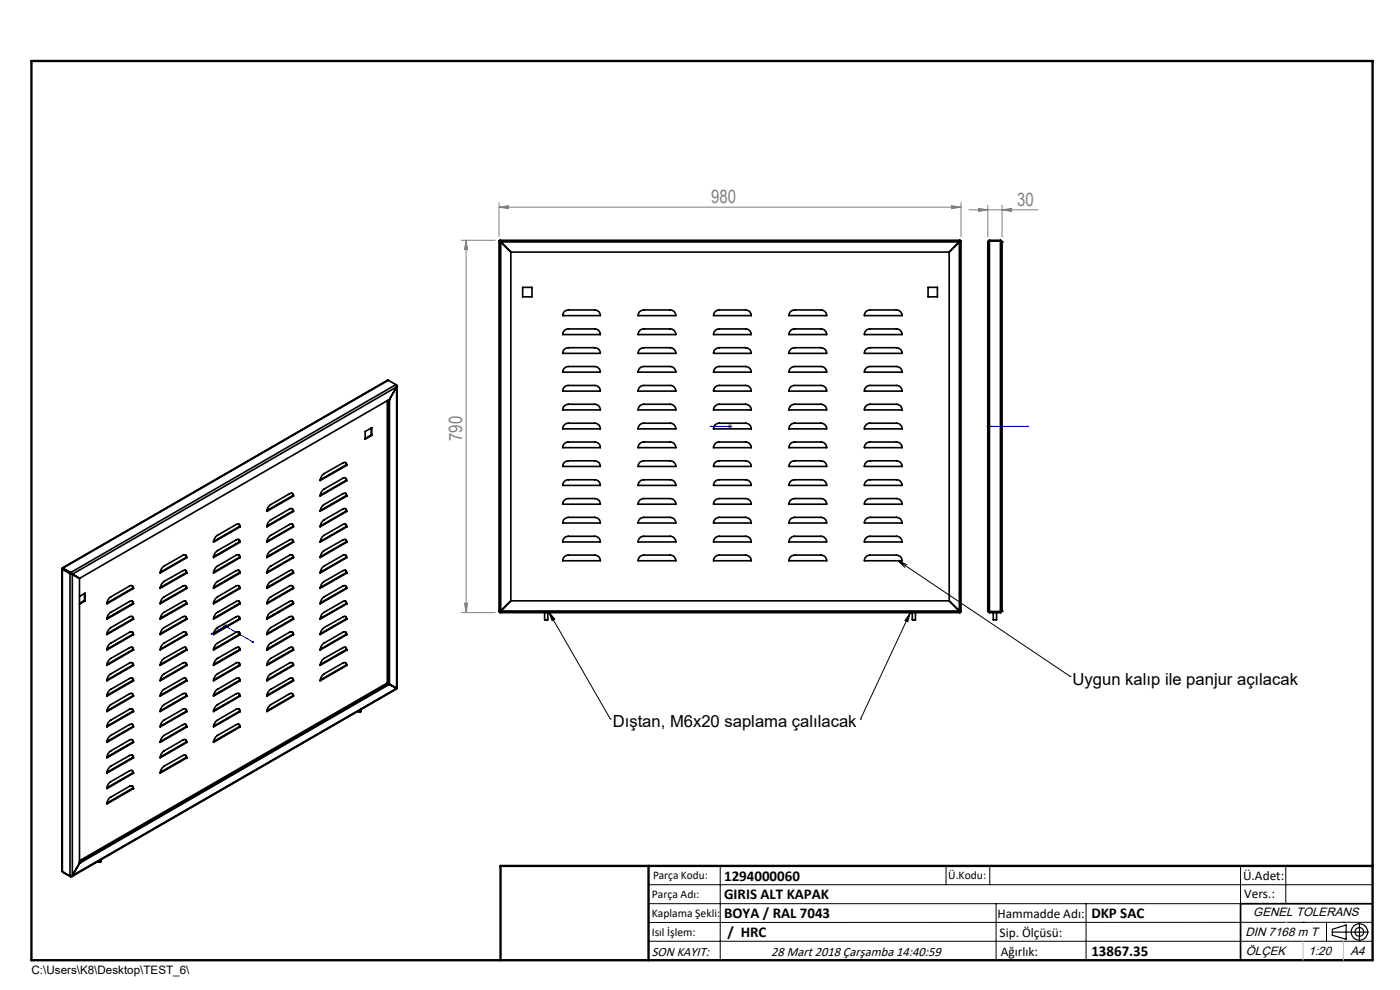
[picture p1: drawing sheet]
<svg xmlns="http://www.w3.org/2000/svg" width="297mm" height="210mm" viewBox="0 0 297 210" stroke-linecap="round" stroke-linejoin="round" font-family="sans-serif">
<g fill="none" stroke="#000" stroke-width=".21">
<path d="M190.5 118.9l36.5 24.6M190.5 118.9l1.9 .9M190.5 118.9l1.5 1.5M116.4 129.7l13.1 22.8M116.4 129.7l1.3 1.6-.6 .3zM193.1 130l-10.5 22.5M193.1 130l-.5 1.9-.6-.3zM129.5 152.5h.1M182.6 152.5h.1M227 143.5h.1M137.6 187.7h153.6M137.6 191.7h153.6"/>
<path d="M137.6 199.7h153.6M152.8 183.7v20M200.7 183.7v4M210 183.7v4M211.3 191.7v12M230.4 191.7v12M263.2 183.7v20M272.8 183.7v8M276.4 195.6h.1M281.4 195.6v4.1M285 195.6h.1M291.2 195.6l-153.6 .1"/>
</g>
<g fill="none" stroke="#000" stroke-width=".25">
<path d="M282.6 197.7h7.8M282.6 197.1l3-.9v3l-3-.8zM288.4 195.8v3.8M106.2 203.7h185"/>
<circle cx="288.4" cy="197.7" r="1.74"/>
<circle cx="288.4" cy="197.7" r=".93"/>
</g>
<path d="M150.6 90.4h.5h-.5M150.6 90.4h4.3M154.8 90.4h.2zM154.9 90.4h.1M209.7 90.4h.2zM209.8 90.4h.1M209.8 90.4h8.4M218.2 90.4h-.4h.4M44.8 134.5l3-1.7 6 3.4M44.8 134.5l.2-.2 .2 .1zM53.4 136.1l.2-.1 .2 .2z" fill="none" stroke="#00f" stroke-width=".21"/>
<g fill="none" stroke="#808080" stroke-width=".21">
<path d="M97.9 51h7.2M98.9 51l.3 1.9h-.7zM98.9 51v79M105.9 43.9l2-.3v.7zM105.9 43v7.2M105.9 43.9h98M201.9 43.6l2 .3-2 .4zM203.9 43v7.2M205.6 44.5h14.6M207.6 44.2l1.9 .3-1.9 .4zM209.5 43.5v6.8M212.6 44.5l2-.3v.7z"/>
<path d="M212.6 43.5v6.8M154.4 90.4h1M154.5 90.1l.7 .7M154.9 89.9v1.1M155.2 90.1l-.7 .7M209.3 90.4h1M209.4 90.1l.7 .7M209.8 89.9v1.1M210.1 90.1l-.7 .7M47.3 132.8h1M47.4 132.4l.7 .7M47.8 132.3v1"/>
<path d="M48.1 132.4l-.7 .7M97.9 130h7.2M98.5 127.9h.7l-.3 2.1z"/>
</g>
<path d="M291.2 191.7h-28v12" fill="none" stroke="#000" stroke-width=".35"/>
<path d="M6.7 12.9h284.5v190.8h-284.5zM137.6 183.7v20M291.2 183.7h-185v20" fill="none" stroke="#000" stroke-width=".5"/>
<path d="M276.4 199.7v4M285 199.7v4" fill="none" stroke="#c0c0c0" stroke-width=".21"/>
<path d="M272.8 195.6h.1" fill="none" stroke="#c0c0c0" stroke-width=".25"/>
<path d="M193.1 130l-.5 1.9-.6-.3zM116.4 129.7l1.3 1.6-.6 .3z" fill="#000"/>
<g fill="#00f">
<path d="M150.6 90.4h.5zM154.8 90.4h.2z"/>
<path d="M209.7 90.4h.2zM217.8 90.4h.4z"/>
<path d="M44.8 134.5l.2-.2 .2 .1zM53.4 136.1l.2-.1 .2 .2z"/>
</g>
<g fill="#808080">
<path d="M207.6 44.2l1.9 .3-1.9 .4zM212.6 44.5l2-.3v.7z"/>
<path d="M105.9 43.9l2-.3v.7zM201.9 43.6l2 .3-2 .4z"/>
<path d="M98.9 51l.3 1.9h-.7zM98.5 127.9h.7l-.3 2.1z"/>
</g>
<g fill="none" stroke="#000" stroke-width=".35">
<path d="M105.9 51.1l.3 .2M105.9 51.1h.2M105.9 51.1v78.6M106.1 51.1l.1 .2M106.1 51l.1 .3M106.1 51v.1M106.1 51h97.6M106.2 51.3v78.3M106.2 51.3l2.2 2.2M106.2 51.3h97.3M108.4 53.5v74M108.4 53.5h93"/>
<path d="M201.4 53.5v74M203.5 51.3l-2.1 2.2M203.5 51.3v78.3M203.7 51.1l-.2 .2M203.7 51l-.2 .3M203.7 51v.1M203.7 51.1h.2M203.9 51.1l-.4 .2M203.9 51.1v78.6M209.5 51.3v78.3M209.9 51.1l-.4 .2M209.9 51.1l-.1 .1"/>
<path d="M209.9 51l-.4 .3M209.9 51.1h2.3M209.9 51h2.3M209.9 51v79M212.2 51.1l.4 .2M212.2 51l.4 .3M212.2 51.1l.1 .1M212.2 51v79M212.6 51.3h.1M212.6 51.3v78.3M110.9 61h2v2h-2zM119.8 78l.8-.3h5.6a1.19 1.19 0 0 1 1.2 1.2h-8l.1-.6z"/>
<path d="M119.8 74l.8-.2h5.6a1.19 1.19 0 0 1 1.2 1.2h-8l.1-.6zM119.8 70.1l.6-.3h5.8a1.19 1.19 0 0 1 1.2 1.2h-8l.1-.6zM119.8 66l.8-.3h5.6a1.19 1.19 0 0 1 1.2 1.2h-8l.1-.6zM135.6 74.2l1-.4h5.6a1.19 1.19 0 0 1 1.2 1.2h-8zM135.6 70.2l.7-.4h5.9a1.19 1.19 0 0 1 1.2 1.2h-8zM135.6 66.2l1-.5h5.6a1.19 1.19 0 0 1 1.2 1.2h-8zM135.8 78l.8-.3h5.6a1.19 1.19 0 0 1 1.2 1.2h-8zM151.7 74.2l.5-.4h.4h5.6a1.25 1.25 0 0 1 1.2 1.2h-8zM151.7 66.2l.5-.4 .4-.1h5.6a1.25 1.25 0 0 1 1.2 1.2h-8zM151.8 78l.8-.3h5.6a1.25 1.25 0 0 1 1.2 1.2h-8l.1-.6zM151.8 70.1l.6-.3h5.8a1.25 1.25 0 0 1 1.2 1.2h-8l.1-.6zM167.6 74.2l1-.4h5.6a1.19 1.19 0 0 1 1.2 1.2h-8z"/>
<path d="M167.6 66.2l1-.5h5.6a1.19 1.19 0 0 1 1.2 1.2h-8zM167.8 78l.8-.3h5.6a1.19 1.19 0 0 1 1.2 1.2h-8zM167.8 70.1l.5-.3h5.9a1.19 1.19 0 0 1 1.2 1.2h-8v-.5zM183.7 74.2l.4-.4h.5h5.6a1.19 1.19 0 0 1 1.2 1.2h-8zM183.7 66.2l.4-.4 .5-.1h5.6a1.19 1.19 0 0 1 1.2 1.2h-8zM183.8 78l.8-.3h5.6a1.19 1.19 0 0 1 1.2 1.2h-8l.1-.6zM183.8 70.1l.6-.3h5.8a1.19 1.19 0 0 1 1.2 1.2h-8l.1-.6zM196.9 61h2v2h-2zM73.3 98.1l.1 .5M73.4 98.6l-5.5 3.2M73.4 98.6l.2 .1M77.5 91.5l1.4-.8v1.6l-1.4 .9z"/>
<path d="M78.7 92.3h.2M78.7 92.3l-1.2 .7M78.7 90.8v1.5M82.2 85v59.9M82.4 80.7l-69.2 39.8M82.4 80.7l-69 39.8M82.4 80.7l1.6 .9M82.4 84.9v60.1M82.5 84.8v60.3M82.6 84.7h.1M82.6 84.7l-65.7 38M82.6 84.7v60.5"/>
<path d="M84 81.6l.1 .5M84 81.6l-69 39.9M84 81.6l.1 .1M84.1 82.1h.1M84.1 81.7v.4M84.1 82.1l-68.8 39.7M84.1 82.1l-1.5 2.6M84.1 82.1v63.9M84.1 81.7h.1M84.2 81.9l-.1 64.1M119.8 98l.8-.3h5.6a1.19 1.19 0 0 1 1.2 1.2h-8l.1-.6zM119.8 94l.6-.2h5.8a1.19 1.19 0 0 1 1.2 1.2h-8l.1-.6z"/>
<path d="M119.8 90.1l.6-.3h5.8a1.19 1.19 0 0 1 1.2 1.2h-8l.1-.6zM119.8 86l.8-.2h5.6a1.19 1.19 0 0 1 1.2 1.2h-8l.1-.6zM119.8 82l.6-.2h5.8a1.19 1.19 0 0 1 1.2 1.2h-8l.1-.6zM135.6 98.2l1-.5h5.6a1.19 1.19 0 0 1 1.2 1.2h-8zM135.6 94.2l.7-.4h5.9a1.19 1.19 0 0 1 1.2 1.2h-8zM135.6 90.2l.7-.4h5.9a1.19 1.19 0 0 1 1.2 1.2h-8zM135.6 86.2l1-.4h5.6a1.19 1.19 0 0 1 1.2 1.2h-8zM135.6 82.2l.7-.4h5.9a1.19 1.19 0 0 1 1.2 1.2h-8zM151.8 98l.8-.3h5.6a1.25 1.25 0 0 1 1.2 1.2h-8l.1-.6zM151.8 94l.6-.2h5.8a1.25 1.25 0 0 1 1.2 1.2h-8l.1-.6zM151.8 90.1l.6-.3h5.8a1.25 1.25 0 0 1 1.2 1.2h-8l.1-.6zM151.8 86l.8-.2h5.6a1.25 1.25 0 0 1 1.2 1.2h-8l.1-.6z"/>
<path d="M151.8 82l.6-.2h5.8a1.25 1.25 0 0 1 1.2 1.2h-8l.1-.6zM167.6 98.2l1-.5h5.6a1.19 1.19 0 0 1 1.2 1.2h-8zM167.6 94.2l.7-.4h5.9a1.19 1.19 0 0 1 1.2 1.2h-8zM167.6 90.2l.7-.4h5.9a1.19 1.19 0 0 1 1.2 1.2h-8zM167.6 86.2l1-.4h5.6a1.19 1.19 0 0 1 1.2 1.2h-8zM167.8 82l.5-.2h5.9a1.19 1.19 0 0 1 1.2 1.2h-8v-.5zM183.8 98l.8-.3h5.6a1.19 1.19 0 0 1 1.2 1.2h-8l.1-.6zM183.8 94l.6-.2h5.8a1.19 1.19 0 0 1 1.2 1.2h-8l.1-.6zM183.8 90.1l.6-.3h5.8a1.19 1.19 0 0 1 1.2 1.2h-8l.1-.6zM183.8 86l.8-.2h5.6a1.19 1.19 0 0 1 1.2 1.2h-8l.1-.6zM183.8 82l.6-.2h5.8a1.19 1.19 0 0 1 1.2 1.2h-8l.1-.6zM39.3 117.7l.2 .5"/>
<path d="M39.5 118.2l-5.5 3.2M39.5 118.2l.2 .1M45.7 113.9l4.4-2.6a.52 .52 0 0 1 .6-.1 .52 .52 0 0 1 .2 .6l-5.6 3.2zM46 116.9l4.1-2.4a.5 .5 0 0 1 .6-.1 .5 .5 0 0 1 .2 .6l-5.6 3.3 .1-.6zM50.6 111.2l.2 .5M50.6 114.4l.2 .5M50.6 117.7l.2 .5M50.8 118.2l-5.5 3.2M50.8 111.7l.1 .1M50.8 111.7l-5.5 3.2M50.8 114.9l.1 .1M50.8 114.9l-5.5 3.2"/>
<path d="M50.8 118.2l.1 .1M57.2 113.8l4.2-2.5a.53 .53 0 0 1 .6-.1 .53 .53 0 0 1 .3 .6l-5.7 3.2 .2-.7zM57.3 116.9l4.1-2.4a.51 .51 0 0 1 .6 0 .51 .51 0 0 1 .3 .5l-5.7 3.3a1.85 1.85 0 0 1 .7-1.4zM57.3 110.4l4.1-2.4a.53 .53 0 0 1 .6-.1 .53 .53 0 0 1 .3 .6l-5.7 3.3a1.85 1.85 0 0 1 .7-1.4zM57.3 107.1l4.1-2.4a.51 .51 0 0 1 .6 0 .51 .51 0 0 1 .3 .5l-5.7 3.3a1.85 1.85 0 0 1 .7-1.4zM61.9 104.6l.2 .5M61.9 107.9l.2 .5M61.9 111.2l.2 .5M61.9 114.4l.2 .5M61.9 117.7l.2 .5M62.1 111.7l-5.5 3.2M62.1 108.4l-5.5 3.2"/>
<path d="M62.1 114.9l-5.5 3.2M62.1 105.1l.2 .1M62.1 105.1l-5.5 3.2M62.1 108.4l.2 .1M62.1 111.7l.2 .1M62.1 114.9l.2 .1M62.1 118.2l.2 .1M62.1 118.2l-5.5 3.2M68.5 117l4.2-2.5a.51 .51 0 0 1 .6 0 .51 .51 0 0 1 .3 .5l-5.7 3.3 .2-.8zM68.5 113.8l4.2-2.5a.53 .53 0 0 1 .6-.1 .53 .53 0 0 1 .3 .6l-5.7 3.2 .2-.7zM68.5 110.5l4.2-2.5a.53 .53 0 0 1 .6-.1 .53 .53 0 0 1 .3 .6l-5.7 3.3 .2-.8zM68.5 107.2l4.2-2.5a.51 .51 0 0 1 .7 0 .51 .51 0 0 1 .2 .5l-5.7 3.3 .2-.8z"/>
<path d="M68.5 104l4.2-2.5a.53 .53 0 0 1 .6-.1 .53 .53 0 0 1 .3 .5l-5.7 3.3 .2-.7zM68.5 100.7l4.2-2.5a.51 .51 0 0 1 .7-.1 .51 .51 0 0 1 .2 .6l-5.7 3.2 .2-.7zM73.3 101.4l.1 .5M73.3 104.6l.1 .5M73.3 107.9l.1 .5M73.3 111.2l.1 .5M73.3 114.4l.1 .5M73.3 117.7l.1 .5M73.4 101.9l-5.5 3.1M73.4 118.2l-5.5 3.2M73.4 111.7l-5.5 3.2M73.4 114.9l-5.5 3.2"/>
<path d="M73.4 101.9h.2M73.4 105.1l.2 .1M73.4 105.1l-5.5 3.2M73.4 108.4l.2 .1M73.4 108.4l-5.5 3.2M73.4 111.7l.2 .1M73.4 114.9l.2 .1M73.4 118.2l.2 .1M119.8 118l.8-.3h5.6a1.19 1.19 0 0 1 1.2 1.2h-8l.1-.6zM119.8 114l.6-.2h5.8a1.19 1.19 0 0 1 1.2 1.2h-8l.1-.6zM119.8 110l.8-.3h5.6a1.19 1.19 0 0 1 1.2 1.2h-8l.1-.6zM119.8 106l.8-.2h5.6a1.19 1.19 0 0 1 1.2 1.2h-8l.1-.6z"/>
<path d="M119.8 102.1l.6-.3h5.8a1.19 1.19 0 0 1 1.2 1.2h-8l.1-.6zM135.6 118.2l1-.5h5.6a1.19 1.19 0 0 1 1.2 1.2h-8zM135.6 114.2l.7-.4h5.9a1.19 1.19 0 0 1 1.2 1.2h-8zM135.6 106.2l1-.4h5.6a1.19 1.19 0 0 1 1.2 1.2h-8zM135.6 102.2l.7-.4h5.9a1.19 1.19 0 0 1 1.2 1.2h-8zM135.8 110l.8-.3h5.6a1.19 1.19 0 0 1 1.2 1.2h-8zM151.8 118l.8-.3h5.6a1.25 1.25 0 0 1 1.2 1.2h-8l.1-.6zM151.8 114l.6-.2h5.8a1.25 1.25 0 0 1 1.2 1.2h-8l.1-.6zM151.8 110l.8-.3h5.6a1.25 1.25 0 0 1 1.2 1.2h-8l.1-.6zM151.8 106l.8-.2h5.6a1.25 1.25 0 0 1 1.2 1.2h-8l.1-.6zM151.8 102.1l.6-.3h5.8a1.25 1.25 0 0 1 1.2 1.2h-8l.1-.6zM167.6 118.2l1-.5h5.6a1.19 1.19 0 0 1 1.2 1.2h-8z"/>
<path d="M167.6 114.2l.7-.4h5.9a1.19 1.19 0 0 1 1.2 1.2h-8zM167.6 106.2l1-.4h5.6a1.19 1.19 0 0 1 1.2 1.2h-8zM167.6 102.2l.7-.4h5.9a1.19 1.19 0 0 1 1.2 1.2h-8zM167.8 110l.8-.3h5.6a1.19 1.19 0 0 1 1.2 1.2h-8zM183.7 118.2l.4-.4 .5-.1h5.6a1.19 1.19 0 0 1 1.2 1.2h-8zM183.7 114.2l.7-.4h5.8a1.19 1.19 0 0 1 1.2 1.2h-8zM183.8 110l.8-.3h5.6a1.19 1.19 0 0 1 1.2 1.2h-8l.1-.6zM183.8 106l.8-.2h5.6a1.19 1.19 0 0 1 1.2 1.2h-8l.1-.6zM183.8 102.1l.6-.3h5.8a1.19 1.19 0 0 1 1.2 1.2h-8l.1-.6zM13.1 120.7l.1 64.2M13.2 120.6v.1M13.2 120.7v64.2"/>
<path d="M13.2 120.7l1.7 1M13.2 120.6l.2 .1M13.4 120.7h.1M13.4 120.5l-.2 .1M13.4 120.7h-.2M13.4 120.7l1.6 .9M13.4 120.5v.2M13.4 120.5l1.6 1M14.9 121.7l.4 .1M14.9 121.7v64.2M15 121.6l.2 .1M15 121.5l.3 .3"/>
<path d="M15 121.6l-.1 .1M15 121.5v.1M15.2 121.7l.1 .1M15.2 121.7l1.7 1M15.3 121.8v63.9M16.7 122.6l.2 .1M16.9 122.7v60.4M16.9 126.5l1.2-.7v1.7M17.9 127.4l.2 .1M17.9 127.4l-1 .6M17.9 125.9v1.5M18.1 127.5l-1.2 .7"/>
<path d="M23.2 136.6l4.3-2.5a.53 .53 0 0 1 .6 0 .53 .53 0 0 1 .2 .5l-5.6 3.3 .2-.8zM23.2 126.8l4.3-2.5a.53 .53 0 0 1 .6 0 .53 .53 0 0 1 .2 .5l-5.6 3.3 .2-.8zM23.4 139.8l4.1-2.4a.51 .51 0 0 1 .6-.1 .51 .51 0 0 1 .2 .6l-5.6 3.2a1.85 1.85 0 0 1 .7-1.3zM23.4 133.2l4.1-2.4a.53 .53 0 0 1 .6 0 .53 .53 0 0 1 .2 .5l-5.6 3.3a1.85 1.85 0 0 1 .7-1.4zM23.4 130l4.1-2.4a.51 .51 0 0 1 .6-.1 .51 .51 0 0 1 .2 .6l-5.6 3.2a1.85 1.85 0 0 1 .7-1.3zM28 124.2l.2 .5M28 127.5l.2 .5M28 130.8l.2 .5M28 134l.2 .5M28 137.3l.2 .5M28.2 124.7l.1 .1M28.2 124.7l-5.5 3.2"/>
<path d="M28.2 128l.1 .1M28.2 128l-5.5 3.2M28.2 131.3h.1M28.2 131.3l-5.5 3.1M28.2 134.5l.1 .1M28.2 134.5l-5.5 3.2M28.2 137.8l.1 .1M28.2 137.8l-5.5 3.2M34.4 136.8l4.4-2.7a.53 .53 0 0 1 .6 0 .53 .53 0 0 1 .3 .5l-5.7 3.3zM34.5 126.8l4.3-2.5a.53 .53 0 0 1 .6 0 .53 .53 0 0 1 .3 .5l-5.7 3.3 .1-.6zM34.5 120.3l4.3-2.5a.53 .53 0 0 1 .6-.1 .53 .53 0 0 1 .3 .6l-5.7 3.3 .1-.6zM34.7 139.8l4.1-2.4a.51 .51 0 0 1 .6-.1 .51 .51 0 0 1 .3 .6l-5.7 3.2 .1-.5z"/>
<path d="M34.7 133.2l4.1-2.4a.53 .53 0 0 1 .6 0 .53 .53 0 0 1 .3 .5l-5.7 3.3 .1-.6zM34.7 130l4.1-2.4a.51 .51 0 0 1 .6-.1 .51 .51 0 0 1 .3 .6l-5.7 3.2 .2-.7zM34.7 123.4l4.1-2.3a.51 .51 0 0 1 .6-.1 .51 .51 0 0 1 .3 .6l-5.7 3.2 .1-.6zM39.3 121l.2 .5M39.3 124.2l.2 .5M39.3 127.5l.2 .5M39.3 130.8l.2 .5M39.3 134l.2 .5M39.3 137.3l.2 .5M39.5 121.5l-5.5 3.1M39.5 128l-5.5 3.2M39.5 131.3l-5.5 3.1"/>
<path d="M39.5 134.5l-5.5 3.2M39.5 121.5l.2 .1M39.5 137.8l-5.5 3.2M39.5 124.7l.2 .1M39.5 124.7l-5.5 3.2M39.5 128l.2 .1M39.5 131.3h.2M39.5 134.5l.2 .1M39.5 137.8l.2 .1M45.7 130.2l4.4-2.6a.51 .51 0 0 1 .6-.1 .51 .51 0 0 1 .2 .6l-5.6 3.2zM45.9 136.6l4.2-2.5a.52 .52 0 0 1 .6 0 .52 .52 0 0 1 .2 .5l-5.6 3.3 .1-.6zM45.9 120.3l4.2-2.5a.52 .52 0 0 1 .6-.1 .52 .52 0 0 1 .2 .6l-5.6 3.3 .1-.6z"/>
<path d="M46 139.8l4.1-2.4a.51 .51 0 0 1 .6-.1 .51 .51 0 0 1 .2 .6l-5.6 3.2 .1-.5zM46 133.2l4.1-2.4a.52 .52 0 0 1 .6 0 .52 .52 0 0 1 .2 .5l-5.6 3.3 .1-.6zM46 126.7l4.1-2.4a.52 .52 0 0 1 .6 0 .52 .52 0 0 1 .2 .5l-5.6 3.3 .1-.6zM46 123.4l4.1-2.3a.51 .51 0 0 1 .6-.1 .51 .51 0 0 1 .2 .6l-5.6 3.2 .1-.6zM50.6 121l.2 .5M50.6 124.2l.2 .5M50.6 127.5l.2 .5M50.6 130.8l.2 .5M50.6 134l.2 .5M50.6 137.3l.2 .5M50.8 124.7l-5.5 3.2M50.8 134.5l-5.5 3.2"/>
<path d="M50.8 121.5l.1 .1M50.8 121.5l-5.5 3.1M50.8 124.7l.1 .1M50.8 128l.1 .1M50.8 128l-5.5 3.2M50.8 131.3h.1M50.8 131.3l-5.5 3.1M50.8 134.5l.1 .1M50.8 137.8l.1 .1M50.8 137.8l-5.5 3.2M57.2 136.6l4.2-2.5a.53 .53 0 0 1 .6 0 .53 .53 0 0 1 .3 .5l-5.7 3.3 .2-.8zM57.2 130.1l4.2-2.5a.51 .51 0 0 1 .6-.1 .51 .51 0 0 1 .3 .6l-5.7 3.2 .2-.7z"/>
<path d="M57.2 120.3l4.2-2.5a.53 .53 0 0 1 .6-.1 .53 .53 0 0 1 .3 .6l-5.7 3.3 .2-.8zM57.3 139.8l4.1-2.4a.51 .51 0 0 1 .6-.1 .51 .51 0 0 1 .3 .6l-5.7 3.2a1.85 1.85 0 0 1 .7-1.3zM57.3 133.2l4.1-2.4a.53 .53 0 0 1 .6 0 .53 .53 0 0 1 .3 .5l-5.7 3.3a1.85 1.85 0 0 1 .7-1.4zM57.3 126.7l4.1-2.4a.53 .53 0 0 1 .6 0 .53 .53 0 0 1 .3 .5l-5.7 3.3a1.85 1.85 0 0 1 .7-1.4zM57.3 123.4l4.1-2.3a.51 .51 0 0 1 .6-.1 .51 .51 0 0 1 .3 .6l-5.7 3.2a1.85 1.85 0 0 1 .7-1.4zM61.9 121l.2 .5M61.9 124.2l.2 .5M61.9 127.5l.2 .5M61.9 130.8l.2 .5M61.9 134l.2 .5M61.9 137.3l.2 .5M62.1 124.7l-5.5 3.2"/>
<path d="M62.1 131.3l-5.5 3.1M62.1 121.5l.2 .1M62.1 121.5l-5.5 3.1M62.1 124.7l.2 .1M62.1 128l.2 .1M62.1 128l-5.5 3.2M62.1 131.3h.2M62.1 134.5l.2 .1M62.1 134.5l-5.5 3.2M62.1 137.8l.2 .1M62.1 137.8l-5.5 3.2M68.5 139.9l4.2-2.5a.51 .51 0 0 1 .7-.1 .51 .51 0 0 1 .2 .6l-5.7 3.2 .2-.7z"/>
<path d="M68.5 136.6l4.2-2.5a.53 .53 0 0 1 .6 0 .53 .53 0 0 1 .3 .5l-5.7 3.3 .2-.8zM68.5 133.4l4.2-2.5a.51 .51 0 0 1 .6-.1 .51 .51 0 0 1 .3 .5l-5.7 3.3 .2-.7zM68.5 130.1l4.2-2.5a.53 .53 0 0 1 .6 0 .53 .53 0 0 1 .3 .5l-5.7 3.2 .2-.7zM68.5 126.9l4.2-2.6a.53 .53 0 0 1 .6 0 .53 .53 0 0 1 .3 .5l-5.7 3.3 .2-.8zM68.5 123.6l4.2-2.5a.51 .51 0 0 1 .7-.1 .51 .51 0 0 1 .2 .6l-5.7 3.2 .2-.7zM68.5 120.3l4.2-2.5a.53 .53 0 0 1 .6-.1 .53 .53 0 0 1 .3 .6l-5.7 3.3 .2-.8zM73.3 121l.1 .5M73.3 124.2l.1 .5M73.3 127.5l.1 .5M73.3 130.8l.1 .5M73.3 134l.1 .5M73.3 137.3l.1 .5"/>
<path d="M73.4 134.5l-5.5 3.2M73.4 128l-5.5 3.2M73.4 131.3l-5.5 3.1M73.4 121.5l.2 .1M73.4 121.5l-5.5 3.1M73.4 137.8l-5.5 3.2M73.4 124.7l.2 .1M73.4 124.7l-5.5 3.2M73.4 128l.2 .1M73.4 131.3h.2M73.4 134.5l.2 .1M73.4 137.8l.2 .1"/>
<path d="M105.9 129.7h.2M106.1 130h97.6M106.1 129.7v.3M106.2 129.6l-.1 .4M106.2 129.6l-.1 .1M106.2 129.6l-.3 .1M106.2 129.6h97.3M108.4 127.5l-2.2 2.1M108.4 127.5h93M115.5 130v1.5h.7v-1.5M193.5 130v1.5h.7v-1.5M201.4 127.5l2.1 2.1"/>
<path d="M203.5 129.6l.2 .4M203.5 129.6l.2 .1M203.5 129.6l.4 .1M203.7 129.7v.3M203.7 129.7h.2M209.5 129.6l.4 .1M209.5 129.6l.4 .4M209.8 129.7h.1M209.9 130h2.3M209.9 129.7h2.3M210.7 130v1.5h.7v-1.5M212.2 129.7h.1"/>
<path d="M212.6 129.6l-.4 .1M212.6 129.6l-.4 .4M212.6 129.6h.1M23.2 159.5l4.3-2.5a.53 .53 0 0 1 .6-.1 .53 .53 0 0 1 .2 .6l-5.6 3.3 .2-.8zM23.2 153l4.3-2.5a.51 .51 0 0 1 .6-.1 .51 .51 0 0 1 .2 .5l-5.6 3.3 .2-.8zM23.2 143.1l4.3-2.5a.53 .53 0 0 1 .6 0 .53 .53 0 0 1 .2 .5l-5.6 3.3 .2-.7zM23.4 156.1l4.1-2.4a.53 .53 0 0 1 .6 0 .53 .53 0 0 1 .2 .5l-5.6 3.3a1.85 1.85 0 0 1 .7-1.4zM23.4 149.6l4.1-2.4a.53 .53 0 0 1 .6-.1 .53 .53 0 0 1 .2 .6l-5.6 3.2a1.85 1.85 0 0 1 .7-1.3zM23.4 146.3l4.1-2.4a.51 .51 0 0 1 .6 0 .51 .51 0 0 1 .2 .5l-5.6 3.3a1.85 1.85 0 0 1 .7-1.4zM28 140.6l.2 .5M28 143.8l.2 .5M28 147.1l.2 .5"/>
<path d="M28 150.3l.2 .5M28 153.6l.2 .5M28 156.9l.2 .5M28.2 141.1h.1M28.2 141.1l-5.5 3.1M28.2 144.3l.1 .1M28.2 144.3l-5.5 3.2M28.2 147.6l.1 .1M28.2 147.6l-5.5 3.2M28.2 150.8l.1 .1M28.2 150.8l-5.5 3.2M28.2 154.1l.1 .1"/>
<path d="M28.2 154.1l-5.5 3.2M28.2 157.4l.1 .1M28.2 157.4l-5.5 3.2M34.4 156.4l.4-.4 4-2.3a.51 .51 0 0 1 .6 0 .51 .51 0 0 1 .3 .5l-5.7 3.3zM34.4 153.1l4.4-2.6a.53 .53 0 0 1 .6-.1 .53 .53 0 0 1 .3 .5l-5.7 3.3zM34.4 149.9l.4-.4 4-2.3a.53 .53 0 0 1 .6-.1 .53 .53 0 0 1 .3 .6l-5.7 3.2zM34.5 159.5l4.3-2.5a.53 .53 0 0 1 .6-.1 .53 .53 0 0 1 .3 .6l-5.7 3.3 .1-.6zM34.5 143.1l4.3-2.5a.53 .53 0 0 1 .6 0 .53 .53 0 0 1 .3 .5l-5.7 3.3 .1-.5zM34.7 146.3l4.1-2.4a.51 .51 0 0 1 .6 0 .51 .51 0 0 1 .3 .5l-5.7 3.3 .1-.6zM39.3 140.6l.2 .5M39.3 143.8l.2 .5M39.3 147.1l.2 .5"/>
<path d="M39.3 150.3l.2 .6M39.3 153.6l.2 .5M39.3 156.9l.2 .5M39.5 147.6l-5.5 3.2M39.5 150.9l-5.5 3.1M39.5 154.1l-5.5 3.2M39.5 141.1h.2M39.5 141.1l-5.5 3.1M39.5 144.3l.2 .1M39.5 144.3l-5.5 3.2M39.5 147.6l.2 .1M39.5 150.9h.2"/>
<path d="M39.5 154.1l.2 .1M39.5 157.4l.2 .1M39.5 157.4l-5.5 3.2M45.7 153.1l4.4-2.6a.52 .52 0 0 1 .6-.1 .52 .52 0 0 1 .2 .5l-5.6 3.3zM45.7 149.9l.4-.4 4-2.3a.52 .52 0 0 1 .6-.1 .52 .52 0 0 1 .2 .6l-5.6 3.2zM45.9 143.1l4.2-2.5a.52 .52 0 0 1 .6 0 .52 .52 0 0 1 .2 .5l-5.6 3.3 .1-.5zM46 156.1l4.1-2.4a.5 .5 0 0 1 .6-.1 .5 .5 0 0 1 .2 .6l-5.6 3.3 .1-.6zM46 146.3l4.1-2.4a.51 .51 0 0 1 .6-.1 .51 .51 0 0 1 .2 .6l-5.6 3.3 .2-.8zM50.6 140.6l.2 .5M50.6 143.8l.2 .5M50.6 147.1l.2 .5M50.6 150.3l.2 .6"/>
<path d="M50.6 153.6l.2 .5M50.8 141.1l-5.5 3.1M50.8 150.9l-5.5 3.1M50.8 141.1h.1M50.8 144.3l.1 .1M50.8 144.3l-5.5 3.2M50.8 147.6l.1 .1M50.8 147.6l-5.5 3.2M50.8 150.9h.1M50.8 154.1l.1 .1M50.8 154.1l-5.5 3.2M57.2 143.1l4.2-2.5a.53 .53 0 0 1 .6 0 .53 .53 0 0 1 .3 .5l-5.7 3.3 .2-.7z"/>
<path d="M57.3 149.6l4.1-2.4a.53 .53 0 0 1 .6-.1 .53 .53 0 0 1 .3 .6l-5.7 3.2a1.85 1.85 0 0 1 .7-1.3zM57.3 146.3l4.1-2.4a.51 .51 0 0 1 .6 0 .51 .51 0 0 1 .3 .5l-5.7 3.3a1.85 1.85 0 0 1 .7-1.4zM61.9 140.6l.2 .5M61.9 143.8l.2 .5M61.9 147.1l.2 .5M62.1 141.1l-5.5 3.1M62.1 147.6l-5.5 3.2M62.1 141.1h.2M62.1 144.3l.2 .1M62.1 144.3l-5.5 3.2M62.1 147.6l.2 .1M68.5 143.2l4.2-2.6a.53 .53 0 0 1 .6 0 .53 .53 0 0 1 .3 .5l-5.7 3.3 .2-.7z"/>
<path d="M73.3 140.6l.1 .5M73.4 141.1h.2M73.4 141.1l-5.5 3.1M76.6 150.5l-.1 .5-.4 .1-.2-.2M82.2 144.9l.2 .1M82.2 144.9l-65.3 37.7M82.4 145l-65.5 37.8M82.4 145l.1 .1M82.4 145l1.6 .9M82.5 145.1l.1 .1M82.5 145.1l-65.6 37.8M82.5 145.1l1.5 .8"/>
<path d="M82.6 145.2l-65.7 37.9M82.6 145.2l1.5 .8M84 145.9h.1M84 145.9l.1 .1M84.1 146v.1l-68.9 39.8M84.1 146l-68.8 39.7M23.2 166l4.3-2.5a.53 .53 0 0 1 .6 0 .53 .53 0 0 1 .2 .5l-5.6 3.3 .2-.8zM23.4 169.1l4.1-2.3a.51 .51 0 0 1 .6-.1 .51 .51 0 0 1 .2 .6l-5.6 3.2a1.85 1.85 0 0 1 .7-1.4zM23.4 162.6l4.1-2.3a.51 .51 0 0 1 .6-.1 .51 .51 0 0 1 .2 .6l-5.6 3.2a1.85 1.85 0 0 1 .7-1.4zM28 160.2l.2 .4M28 163.4l.2 .5M28 166.7l.2 .5"/>
<path d="M28.2 160.6l.1 .2M28.2 160.6l-5.5 3.2M28.2 163.9l.1 .1M28.2 163.9l-5.5 3.2M28.2 167.2l.1 .1M28.2 167.2l-5.5 3.1M34.4 162.9l.4-.4 4-2.2a.51 .51 0 0 1 .6-.1 .51 .51 0 0 1 .3 .6l-5.7 3.2zM39.3 160.2l.2 .4M39.5 160.6l-5.5 3.2M39.5 160.6l.2 .2M13.2 184.9l1.7 1M13.4 185h.1"/>
<path d="M13.4 185l1.6 .9M15 185.9h.1M15.3 185.7l-.4 .2M15.3 185.7h.1M15.3 185.7l-.1 .2h-.2M16.9 183.1h.1M16.9 183.1l-1.6 2.6M21.4 182.3v.4a.4 .4 0 0 1-.6 0"/>
</g>
<g font-size="3.9" fill="#808080">
<text x="150.9" y="43.1">980</text>
<text x="215.8" y="43.6">30</text>
<text x="98" y="93.6" transform="rotate(-90 98 93.6)">790</text>
</g>
<g font-size="3.5">
<text x="227.6" y="145.3">Uygun kalıp ile panjur açılacak</text>
<text x="130" y="154.3">Dıştan, M6x20 saplama çalılacak</text>
</g>
<g font-size="3.2">
<text x="153.6" y="190.8">GIRIS ALT KAPAK</text>
<text x="153.6" y="186.8">1294000060</text>
<text x="153.6" y="194.8">BOYA / RAL 7043</text>
<text x="231.5" y="194.8">DKP SAC</text>
<text x="154.3" y="198.8">/ HRC</text>
<text x="231.5" y="202.8">13867.35</text>
</g>
<g font-size="2.8">
<text x="263.7" y="186.7">Ü.Adet:</text>
<text x="263.9" y="190.5">Vers.:</text>
<text x="211.6" y="194.8">Hammadde Adı:</text>
<text x="138.3" y="202.8">SON KAYIT:</text>
<text x="163.6" y="202.8">28 Mart 2018 Çarşamba 14:40:59</text>
<text x="212.1" y="198.7">Sip. Ölçüsü:</text>
<text x="212.3" y="202.7">Ağırlık:</text>
</g>
<g font-size="2.6">
<text x="265.9" y="194.4">GENEL TOLERANS</text>
<text x="264.2" y="198.5">DIN 7168 m T</text>
<text x="264.3" y="202.6">ÖLÇEK</text>
<text x="277.6" y="202.6">1:20</text>
<text x="286.5" y="202.6">A4</text>
</g>
<g font-size="2.5">
<text x="138.3" y="190.5">Parça Adı:</text>
<text x="138.5" y="186.5">Parça Kodu:</text>
<text x="201.2" y="186.5">Ü.Kodu:</text>
<text x="138.3" y="194.5">Kaplama Şekli:</text>
<text x="138.3" y="198.6">Isıl İşlem:</text>
<text x="6.7" y="206.7">C:\Users\K8\Desktop\TEST_6\</text>
</g>
</svg>
